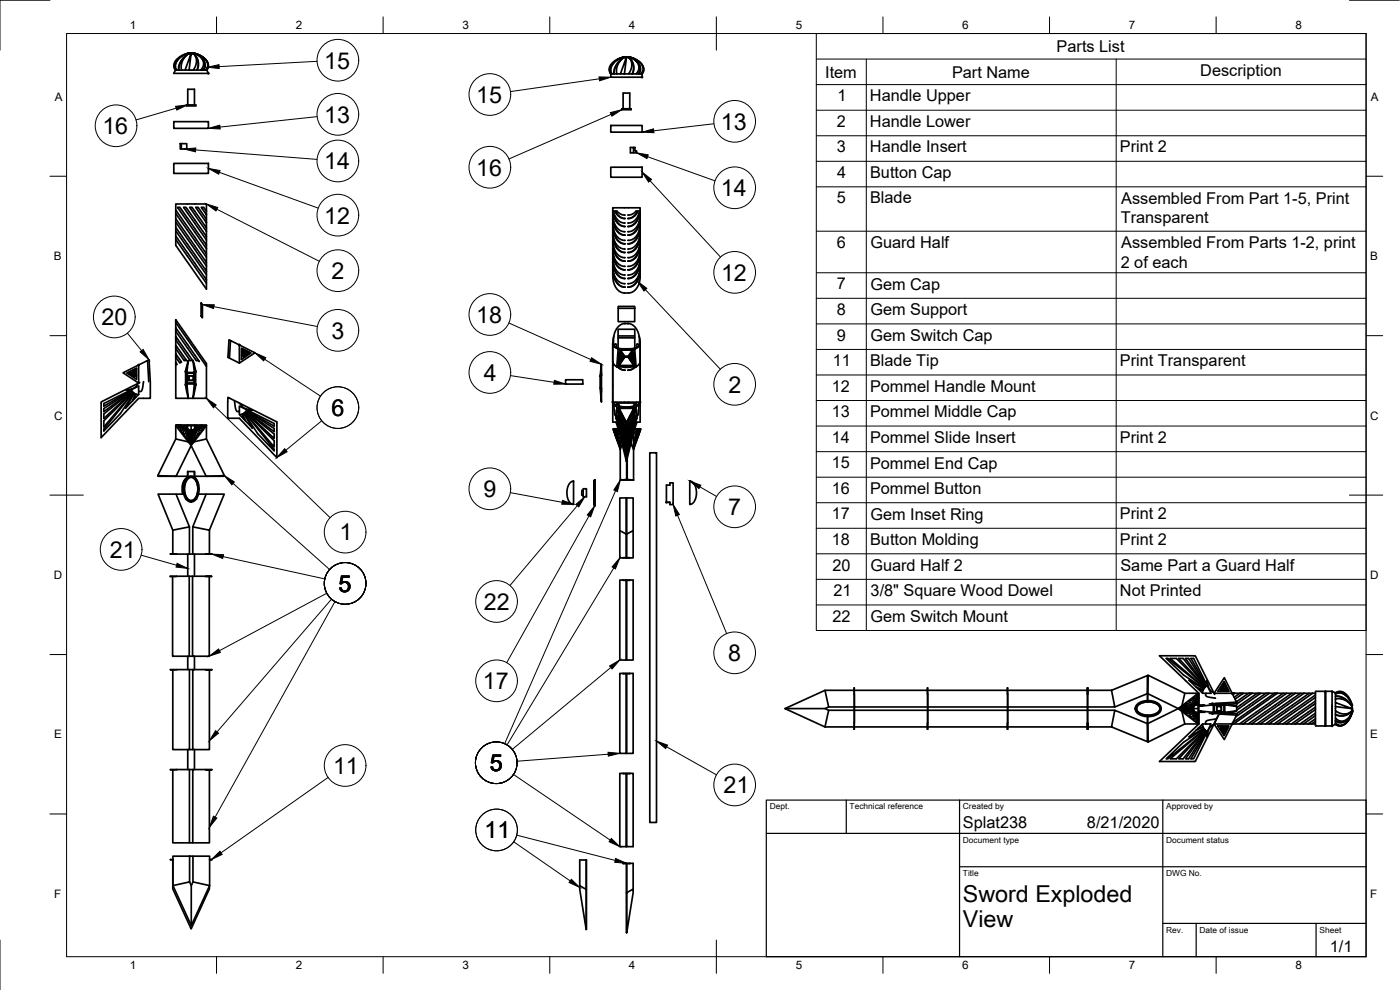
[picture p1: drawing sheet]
<svg xmlns="http://www.w3.org/2000/svg" width="420mm" height="297mm" viewBox="0 0 420 297" stroke-linecap="round" stroke-linejoin="round" font-family="sans-serif">
<!-- layer: Visible -->
<g fill="none" stroke="#000" stroke-width=".51">
<path d="M53.6 17.8l-1 1.6-.1 .7 .4 .9M56.1 16.5l-1.2 1.2-.8 1.2-.4 1.1v1M56.5 16l-1.8 .8-1.5 1.4-.5 1.3 .3 1.5M56.5 16l-2.2 1-1.5 1.4-.5 1.7 .4 .9h.3M56.5 16l-2 .7-1.8 1.6-.5 1.2 .1 .8 .4 .7M56.5 16h.3M56.5 16h.1M56.8 16l-1.1 .9-1 1.5-.3 1.5 .1 1.1M56.8 16l-1.6 1.2-1.2 1.8-.4 1v1h.9M56.8 16l2.3 .2 2.5 1.5 .7 1.1 .2 .7-.1 .8-.3 .7M56.8 16h.1M57.3 16.1l-.6 4.9h-1.2z"/>
<path d="M57.9 16l.9 .9 .6 1 .2 1.7-.4 1.4h-1.2l.7-1.3 .3-1.4-.3-1.3zM58.3 16l1.7 .9 1.3 1.4 .3 1.3-.5 1.4h-.9l.6-.8 .3-.9-.4-1.5-1-1.1zM58.4 16l1.9 .7 1.3 1 .7 1 .2 1a1.25 1.25 0 0 1-.8 1.3l.7-1.2-.4-1.5-1.3-1.3zM58.4 16.5l.6 .9 .4 1.2v1.4l-.3 1M60.3 17.3l.7 .9 .4 1v.9l-.5 .9M184.2 18.9l-.9 1.5-.1 .9 .3 .9M186.7 17.7l-1.8 2-.5 1.4v1.1M187.1 17.2l-1.9 .8-1.5 1.5-.4 1.3 .4 1.4M187.1 17.2h.4M187.1 17.2h.1M187.5 17.2l-1 .7-1.1 1.6-.4 1.5 .1 1.2M187.5 17.2l-1.9 1.4-1 1.5-.3 1.2v.9h.8"/>
<path d="M187.5 17.2h.5M187.5 17.2h.1M188 17.2h.1M188 17.2l-.6 5h-1.2zM188 17.2h1.1M188.5 17.2l.9 .7 .7 1.3 .1 1.5-.4 1.5h-1.2l.8-1.6 .2-1.4-.3-1.3zM188.9 17.2l1.6 .7 1.3 1.3 .4 .8 .1 1-.6 1.2h-.8l.8-1.3v-.9l-.2-.8-1-1.2zM189.1 17.6l.7 1.2 .3 .9v1.3l-.4 1.2M189.1 17.2l2.1 .8 1.5 1.4 .4 .8 .1 .9-.5 1.1M189.1 17.2l2 .8 1.5 1.4 .4 1-.1 .9-.6 .9h.4M189.1 17.2l1.9 .7 1.7 1.5 .5 1.2-.1 .9-.4 .7M191 18.4l.8 1.1 .3 1-.1 .8-.4 .9"/>
<path d="M52.2 36.5h10.3v2h-10.3zM52.7 21l-.5 1h10.3l-.4-1M52.7 21h.1M53 21h.6M54.5 21h1M55.9 31.5h2.9v.3h-2.9zM56.3 31.5v-4.7h2.1v4.7M56.7 21h1.3M59.2 21h1M61.1 21h.6M62 21h.1M62.3 20.2l-.5 .8"/>
<path d="M183.3 37.6h9.4v2.1h-9.4zM183.3 22.2v1h9.4v-1M183.3 22.2l-.5-1.2 .4-1.5 1.5-1.4 2.4-.9-2.2 1-1.4 1.3-.5 1.7 .3 .9 .4 .1M183.7 22.2h.6M185.1 22.2h1.1M186.6 32.6h2.8v.3h-2.8zM187 32.6v-4.7h2v4.7M187.4 22.2h1.2M189.8 22.2h1.1M191.7 22.2h.6M192.9 21.3l-.4 .9M52.2 49h10.3v3h-10.3z"/>
<path d="M54.1 43.1h.3v1.6h-.3zM54.4 43.1h1.6v1.6h-1.6M183.3 50.2h9.4v3h-9.4zM190.1 44.2h.5v1.1h.5v.6h-1.9v-1.7h.9v1.7M52.7 70.8v1.1l9.3 13.1v1.8l-9.3-13.2v-1.7M52.7 63v-1.8h9.3v2.2M52.7 68.2v1.1l9.2 13.1 .1 1.6-9.3-13.2M52.7 63l.1 1.1 9.1 13.1 .1 1.6-9.3-13.2M52.7 65.6v1.1l9.3 13.1M52.7 68.2l9.3 13.2v-1.6M52.7 63l9.3 13.2v-1.6M52.7 64.1v1.5"/>
<path d="M52.7 66.7v1.5M52.7 69.3v1.5M58.7 62.2h.8l1.9 2.7 .6 .9v1zM60.4 62.2a.82 .82 0 0 1 1.2 .6l.4 .6v1zM62 66.8v1.6l-4.4-6.2h-.7l5.1 7.2M62 69.4v1.6l-6.2-8.8h-.7l6.9 9.8v1.6l-8-11.4h-.7l8.7 12.4M62 64.4v1.4M62 68.4v1M62 71v1M62 73.6v1M62 76.2v1M62 78.8v1"/>
<path d="M183.9 64.5v18.4a4.6 4.6 0 0 0 3.5 5 4 4 0 0 0 4.7-4.1v-.9M183.9 64.5v-2.2h8.2v20.6M183.9 65.5a4.6 4.6 0 0 0 3.5 5.1h.2M183.9 67.1a4.6 4.6 0 0 0 3.5 5h.2M183.9 64.5a4.6 4.6 0 0 0 3.5 5h.2M183.9 78.5a4.6 4.6 0 0 0 3.5 5.1h.2M183.9 74.9a4.6 4.6 0 0 0 3.5 5h.2M183.9 73.4a4.6 4.6 0 0 0 3.5 5h.2M183.9 76a4.6 4.6 0 0 0 3.5 5h.2M183.9 77.5a4.6 4.6 0 0 0 3.5 5h.2M183.9 69.7a4.6 4.6 0 0 0 3.5 5h.2M183.9 68.2a4.6 4.6 0 0 0 3.5 5h.2"/>
<path d="M183.9 70.8a4.6 4.6 0 0 0 3.5 5h.2M183.9 72.3a4.6 4.6 0 0 0 3.5 5h.2M184.2 71.5a4.2 4.2 0 0 0 3.4 4.3M184.2 76.8a4.2 4.2 0 0 0 3.4 4.2M184.2 66.3a4.2 4.2 0 0 0 3.4 4.3M184.2 74.1a4.2 4.2 0 0 0 3.4 4.3M184.2 63.7a4.2 4.2 0 0 0 3.4 4.3M184.2 79.3a4.2 4.2 0 0 0 3.4 4.3M184.2 68.9a4.2 4.2 0 0 0 3.4 4.3M184.7 63.3l1 1.5 .9 .6 1 .2M187.6 66.9a3.8 3.8 0 0 1-3.6-3.6h-.1a4.3 4.3 0 0 0 3.7 4.7M187.6 64.5l-1.2-.2-1.3-1h-.6a3.4 3.4 0 0 0 3.1 2.3"/>
<path d="M191.3 63.3l-.6 1.1-.9 .7-1.4 .5a3.3 3.3 0 0 0 3.1-2.3h-.6l-1.3 1-1.2 .2M192.1 63.3a4.1 4.1 0 0 1-3.7 3.6M192.1 63.3a4.3 4.3 0 0 1-3.7 4.7 4.2 4.2 0 0 0 3.5-4.3M192.1 70.8a4.6 4.6 0 0 1-3.5 5h-.2a4.2 4.2 0 0 0 3.5-4.3M192.1 76a4.6 4.6 0 0 1-3.5 5h-.2a4.2 4.2 0 0 0 3.5-4.2M192.1 65.5a4.6 4.6 0 0 1-3.5 5.1h-.2a4.2 4.2 0 0 0 3.5-4.3M192.1 73.4a4.6 4.6 0 0 1-3.5 5h-.2a4.2 4.2 0 0 0 3.5-4.3M192.1 78.5a4.6 4.6 0 0 1-3.5 5.1h-.2a4.2 4.2 0 0 0 3.5-4.3M192.1 68.2a4.6 4.6 0 0 1-3.5 5h-.2a4.2 4.2 0 0 0 3.5-4.3M192.1 67.1a4.6 4.6 0 0 1-3.5 5h-.2M192.1 77.5a4.6 4.6 0 0 1-3.5 5h-.2M192.1 72.3a4.6 4.6 0 0 1-3.5 5h-.2"/>
<path d="M192.1 64.5a4.6 4.6 0 0 1-3.5 5h-.2M192.1 74.9a4.6 4.6 0 0 1-3.5 5h-.2M192.1 69.7a4.6 4.6 0 0 1-3.5 5h-.2M52.7 95.9l9.3 13.2v10.4h-9.3zM52.7 98.3l7.1 10.1-.3-.1a.96 .96 0 0 1-1.1-.8l-5.7-8.1zM52.7 95.9l.1 .9 9.2 13.1M60.3 90.8l.4 .6v4l-.4-.6zM62 81.4v1M62 84v1M183.9 80.1a4.6 4.6 0 0 0 3.5 5h.2M183.9 81.1a4.6 4.6 0 0 0 3.5 5.1h.2M184.2 81.9a4.2 4.2 0 0 0 3.4 4.3"/>
<path d="M185.5 92.5h5v4h-5zM185.5 92.5v-.6h5v.6M187.6 97.1a4.1 4.1 0 0 0-3.4 4.1l-.1 2.4M188.4 97.1h.2M188.4 97.1h-1M188.4 97.1a4.1 4.1 0 0 1 3.5 4.1v2.4M192.1 81.1a4.6 4.6 0 0 1-3.5 5.1h-.2a4.2 4.2 0 0 0 3.5-4.3M192.1 80.1a4.6 4.6 0 0 1-3.5 5h-.2M36.9 111.9l4.7-2.4v5.4zM38.1 111.9l2.9-1.4v3.3zM38.3 111.9l1.9 1.2-.1 .1M38.6 111.7l1.7 1.3"/>
<path d="M38.8 111.6l1.5 1.4M39.1 111.4l1.4 1.5M39.3 117l.1 .1-8.2 4.8v-.8l10.4-5.3v2.5l-3.9 4.2 2.6-4.5 .3 .2M39.3 111.3l1.2 1.6M39.8 117.7l-8.6 8.6v1.8l8.7-10.3M39.8 117.6l.4 .4-4.1 6.1-4.9 5.2v-.5l8.8-11M40 111l.6 1.8-.8-1.7M40.5 110.8l.2 2-.4-1.9M40.6 118.2l-.9 2.1M40.8 110.6v2.1h.2M41.6 118.4l-.8-.1-.5 1.4M41.6 109.5l2.7-1.3 .3 6.3"/>
<path d="M42 114.8l-.6 .2-.4 .8-.8 .6-2.4 .6 1.7-.1M43.1 114.5l-.6 2.7-.3 .3-.6-.2M44.3 108.2l.4-.2 .4 6.5v5h-1.9a2.62 2.62 0 0 0-3 1.5l-9.8 10.3v-10.7l11-5.6M52.7 103.6l3.3 4.6h-.7l-1.7-2.4a2.23 2.23 0 0 1-.9-2.2zM52.7 106.2l1.8 2.4-.5 .3-.3-.4a2.29 2.29 0 0 1-1-2.3zM52.7 108.8l.4 .5-.4 .2zM55.7 111.4l.4 .1v.3h-.4v3.3h.4v.3M55.7 115.5l.4-.1 .4 4.1zM55.7 111.4l.8-3.2-.4 3.3M55.7 111.4v.4M55.7 115.1v.4M56.1 111.8h2.2l-2.2 .1v3.1z"/>
<path d="M56.1 115l2.2 .1zM56.2 112h2M56.2 114.9h2M56.5 108.2h1.4M56.6 112.7h1.5v1.5h-1.5zM56.7 112.8h1.3v1.3h-1.3zM57.1 108.2l-3.8-5.4a1.81 1.81 0 0 1-.6-1.8l5.1 7.2M58.2 112l.1 3zM58.3 111.5v.3h.4v3.3h-.4M58.3 115.1v.3l.4 .1M58.3 115.4l-.4 4.1 .8-4M58.7 111.4l-.8-3.2 .4 3.3"/>
<path d="M58.7 111.4v.4M58.7 115.1v.4M58.7 111.4l-.4 .1M69.2 102.2l-.5-.3-.3 5.3 3.4 1.7M71.8 103.5l-2.6-1.3-.3 5.2M71.8 103.5l4.7 2.4-4.7 3M71.8 103.5v5.4M72.5 104.5l2.8 1.4-2.8 1.9zM72.7 104.6l-.1 2.1h-.1M73 104.7l-.2 2.1 .4-2M73.3 107.1l.1 .1M73.4 105l-.6 1.8"/>
<path d="M73.7 105.1l-.8 1.7M74.1 105.3l-1.1 1.6M74.4 105.4l-1.4 1.5M74.6 105.6l-1.4 1.4M74.8 105.7l-1.6 1.3M75.2 105.8l-1.9 1.3M169.7 113.9h5.2v1.3h-5.2zM180.1 112.9h.3v3.3l-.3 .1zM180.1 116.3v.3h.3M180.1 116.6l.4 4.1-.1-4.1M180.1 112.6v.3M180.4 116.2v.4"/>
<path d="M180.4 116.6l.1 1M180.4 112.6l.1-3.3-.4 3.3M180.4 112.6v.3M180.4 112.6h-.3M180.4 112.6h.1M180.5 111.8v4.8M183.9 109.1v17.5h.9l.4 1 2.8 10.9 2.1-8.4 1.1-3.5h.9v-6.1M184.1 109.1l.1 .5-.2-.3M184.1 109.3h-.2v-.6v11.7M184.2 100.9l-.3 2.2v5.5l.4 .8 .8 .7h5.8l.8-.6 .4-.8v-5.6M184.4 103.9l.2-.7a.47 .47 0 0 1 .4 .4 .47 .47 0 0 1-.3 .5M185.3 110.1l.8 .6 1.3 .4"/>
<path d="M185.5 104.4v-5.6h5v5.6M185.5 101.4h5M185.5 100.8h5M185.5 110.1l.8 .6 1.3 .4M185.5 104.7l-1.1-.6-.5-.8v5.3M185.5 104.7l1.7 2.3h1.6M185.5 104.7l-.4 5.4 2.1-3.1M185.5 109.9h5M185.6 107.9h.2M185.6 107.9l-.1 .9M185.6 107.9h.1M185.7 105.6l1 1.5-1.3 1.9z"/>
<path d="M185.7 107.9h.1M185.9 105.9l-.2 2M185.9 108.2h.1M185.9 104.8h4.2l-.3 .2h-3.6zM185.9 104.8l1.5 2.1h1.2l1.5-2.1M186 106l-.3 1.9M186 106.1l-.2 1.8M186.1 106.2l-.3 1.7M186.1 106.7l.1-.4-.4 1.7M186.2 105l1.3 1.9M186.4 106.6l-.5 1.4M186.4 106.6l-.2 .7"/>
<path d="M186.4 106.7l-.5 1.3M186.5 106.8l-.6 1.4 .7-1.3M186.6 106.9l-.4 .7M186.7 107.1l-.8 1.1M186.8 110.1l.8 .1M187.4 111.1h.2M187.5 107.2l-1.7 2.5M188.4 111.1h.2M188.6 107.2l1.9 2.7-1.9-2.7h-1.2l-1.9 2.7 .3-.2h4.4M189.2 110.1l-1.6 .1M189.3 107.1l.8 1.1M189.4 106.9l.8 1.2"/>
<path d="M189.4 106.9l.4 .7M189.5 106.8l.6 1.3M189.6 106.7l.6 1.3M189.6 106.6l.2 .7M189.7 106.6l.4 1.4M189.8 105l-1.2 1.9M189.9 106.2l.3 1.8M189.9 106.7l-.1-.4 .4 1.7M190 106.1l.2 1.9M190 106l.3 1.9M190.1 108.2h.1M190.1 105.9l.2 2"/>
<path d="M190.3 105.6l.3 3.4-1.3-1.9zM190.3 107.9h.1M190.4 107.9l.1 .9M190.4 107.9h-.1M190.5 110.1l-.8 .6-1.3 .4M190.7 110.1l-.8 .6-1.3 .4M191.6 103.9l-.2-.7a.47 .47 0 0 0-.4 .4 .47 .47 0 0 0 .3 .5M191.8 100.9l.3 2M192 109.1l-.1 .5 .1-.3M192.1 108.6l-.1 12.1h-8M192.1 109.1v6.6M192.1 103.1v5.5"/>
<path d="M192.1 103.1l-.2 .6-.7 .5-2.2 .5-3.4-.2-1.2-.6-.5-.8v.2M192.1 103.3l-.5 .8-1.1 .6 .4 5.4-2.1-3.1 1.7-2.3M192.1 102.9v.2M192.1 108.7v.6h-.2M31.2 122.6l8.3-5.4 .1 .1-8.4 6.2zM31.2 124.2l8.4-6.8 .1 .2-8.5 7.9zM52.7 131.7l.1-4 3.7 4.9-3.8-.9-5.4 11 5.5 .2 4.6-9.2M53.4 128l2.6 .1-2.4 .3zM53.9 128.8l2.2-.5-1 .7a.64 .64 0 0 1-.7 .2 .64 .64 0 0 1-.5-.4zM54.8 129.7l1.4-1.2 .1 .1-1 1.9zM56.3 127.5h2.2M56.3 129.2l-.1 2.5-.5-.6z"/>
<path d="M57 129.1h.3l-.2 3.7-.4-.4zM57.4 127.7v6a3.8 3.8 0 0 1-.9-3.6l.2-1.1-.2-.2-.2 .4M57.4 133.7l4.5 9.2 5.5-.2M57.4 129.1h.3l.3 3.3-.4 .4zM58 129l.3-.2 .7 2.3-.5 .6zM58.5 128.5l1.5 1.3-.6 .7-1-1.9zM58.6 128.3l2 .4a.55 .55 0 0 1-.4 .5 .55 .55 0 0 1-.6-.2zM58.7 128h2.6l-.2 .4zM61.9 127.7l-4.5 6M62 127.7h-9.3v-.2h3.6v1.7M62 127.7v-.2h-3.5l-.3 5.1 3.8-.9M62 127.7v4l5.4 11"/>
<path d="M70.4 120.5l.5 2.7 .4 .3 .5-.2v1.1l4 4.1-2.6-4.5-.4 .2M71.9 124.4l.8-.1 .5 1.4M72 121l-3.6-1.8-.1 6.3h2a2.62 2.62 0 0 1 3 1.5l9.8 10.3v-10.7l-11.1-5.6 .6 .9 .6 .5 2.4 .6-1.6-.1 8.3 4.2v.8l-8.2-4.8v-.1M72.8 124.2l.9 2.1M73.3 124l.2-.2 8.8 11v.5l-5-5.2-4-6.1M73.5 123.8l.2-.2 8.6 8.7v1.8zM73.9 123.4l8.4 6.8v1.4l-8.6-8zM74 122.9l-2.2-1.1v1.5M74 123.2l8.3 5.4v.9l-8.4-6.1zM184.2 129.3l1 .2-.1-.3h-.9l1 .3M184.2 121.7l.3 2.6 .1 .3 .2-.2v1.1l1.3 4.1-.6-4.4-.1 .1M184.3 129.5l-.3-.8h1l.9 1.1"/>
<path d="M184.3 129.5l.4 .8M184.3 129.5l.5 .6 .8 .4a.51 .51 0 0 0-.5-.7l-.7-.3M184.4 129.2v.1M184.4 129.8l1.4 1.9a1.63 1.63 0 0 0-1-1.5l-.4-.6 .1 .2M184.5 129.9l1.3 2.3 .1 .7zM184.6 130.2l1.3 3.8zM184.6 129.7l1 .7M184.8 120.7l.4 1M184.8 125.5h.3M185 130.5l.8 .9M185 128.7h.5M185.1 123.1v2.4"/>
<path d="M185.1 125.5l.2 .1M185.3 125.5h.1M185.3 131.9l.8 1.8M185.5 125.4l.1 2.1-.3-2.1-.2 .1M185.5 125.1l1 6.2M185.5 125.1h.1M185.5 131.7v.1M185.5 125l2.3 11.4-1.3-5.1M185.5 131.9l.4 .6M185.5 124.9h.1M185.5 125v.1M185.6 124.8l2.2 8.6v1.8l-2.3-10.3"/>
<path d="M185.6 124.8l-.1 .1M185.6 120.9l.3 1M185.6 128.9h-1.6l2.1 5.9M185.6 127.5h.2M185.6 124.7h.1M185.6 122.3l2.4 4.6M185.6 124.6l2.2 6.8v1.3l-2.2-8M185.6 124.1l-.6-1.1-.2 1.4M185.6 124.5h.1M185.6 124.6v.1M185.7 124.4l2.1 5.3v1l-2.2-6.2M185.7 124.4v.1"/>
<path d="M185.7 124.3l2.1 4.7v-.8l-2.2-4.1 .5 .1-.7-.7-.3-1.3 2.9 5.5M185.7 124.3h.1M185.7 121.9l-.3-1h5.2l-.3 1M185.7 124.2v.1M185.8 122.5h4.4l-2.2 4.3zM186.1 130.9v3.9M186.1 134.8v9.2l2-.1v.1h-2M186.2 128.4l1.2 5.6M186.4 128.1l1.4 6.2M186.5 131.3h.2M186.5 127.5l1.3 4.5M186.6 125.9l1.2 2.7"/>
<path d="M186.7 127l1.1 3.1M186.8 133.3l-.7 1.5M186.8 133.6l-.2 .1M188 127.7v.4zM188 128.1v10.4M188.1 138.2v5.7l.1 .1h1.9M188.2 137.5v6.4l1.9 .1M189.2 133.5l.5 .2M189.3 131.3h.2M189.3 127l-1.1 3.1M189.4 132.8l.7 2v9.2M189.4 125.9l-1.2 2.7"/>
<path d="M189.5 127.5l-1.3 4.5M189.6 128.1l-1.4 6.2M189.8 128.4l-1.2 5.6M190.2 122.5l.2-.2-2.4 4.5M190.2 127.5h.2M190.3 124.3h.1M190.3 124.5h.1M190.3 124.2l.1 .1M190.4 124.3l-2.2 4.7v-.8l2.2-4.1-.5 .1 .6-.6 .4-1.4-2.9 5.5M190.4 124.7h.1M190.4 124.6l-2.2 6.8v1.3l2.2-8M190.4 124.1l.6-1.1 .2 1.4"/>
<path d="M190.4 124.5l-2.2 5.2v1l2.2-6.2M190.4 124.6v.1M190.4 120.9l-.3 1M190.4 128.9h1.8l-2.1 5.9v-1.1l1.6-3.6M190.4 122.3h-4.8l.2 .2M190.4 124.9h.1M190.5 124.8l-2.3 8.6v1.8l2.3-10.3M190.5 124.8v.1M190.5 128.7h.8v.2M190.5 125.1h.1M190.5 125.1l-1 6.2M190.6 125.4h.1"/>
<path d="M190.6 125.1l-.1-.1-2.3 11.4 1.3-5.1M190.7 125.4l-.3 2.1 .3-2.1 .2 .1M190.7 125.3l-.1-.1-.7 4.4 1.3-4.1M190.7 125.5h.1M190.7 125.5v.1M190.8 131.9l-.4 .6M190.8 131.7v.1M190.9 121.7l1-.7 .2-.6-.2 .8-1 1M190.9 123.1v2.4M190.9 121.6a9.6 9.6 0 0 1-5.9 0l-.8-.6-.3-.6 .3 .9 .9 .9M191.2 120.7l-.4 1M191.2 125.5h-.5"/>
<path d="M191.3 130.5l-.8 .9M191.3 128.9l-1.2 1.2v3.6M191.3 128.7h1l-.3 .8M191.6 130.3l-1.1 1.9-.1 .7 .6-1M191.7 129.7l-1 .7M191.7 130.1l.1-.2-.2 .4M191.7 130.2l-1.4 3.8 1.4-3.8M191.8 121.7l-.2 2.3-.2 .6-.2-.2v1.1M191.9 129.3l-.8 .2M191.9 129.5l-1 .4-.2 .6 1.3-1M191.9 129.2l.2 .1-1 .2M191.9 129.6l-1.4 2.1 .1-.7z"/>
<path d="M192 129.5l-.4 .8M192.1 129.3l-.9-.1-.1 .3M195 135.9h2v110.9h-2zM51.9 159.1l5-1v8.2M51.9 159.1v7.1M52.8 148.3h2.3M55.5 148.3h.1M55.7 149.6l.2 .2M56.1 143.4l1-.6 1.1 .3 1 1 .4 1.3 .2 1.5-.4 1.9-.7 1.2-1 .6-1-.1-.7-.5-.9-2v-2.8zM56.2 143.3a4.4 4.4 0 0 0-1.4 5M56.3 143.7l.8-.5 1 .2 .7 .9 .5 1.4 .1 1.5-.4 1.6-.6 .9-.8 .5h-.7l-.6-.5-.8-1.6-.1-2.6zM56.3 141.5h2.1v1.4h8.9l.1-.2"/>
<path d="M56.3 141.5v1.4h-8.9l-.1-.2M56.3 141.5v1.7M56.3 143.6v.1M56.5 143.6a1.53 1.53 0 0 1 2.4 .9 4.7 4.7 0 0 1-1.1 5.6 1.94 1.94 0 0 1-2.2-1.9l-.2-2.3a3.8 3.8 0 0 1 1.1-2.3zM56.9 158.1l-4.1-9.8h-5.4l4.5 10.8M57.2 150.2h.1M57.5 150.2h.1M57.8 158.1v8.2M58.4 141.5v1.7M58.4 143.6v.1M59 149.6l-.2 .2M59.1 148.3h.1"/>
<path d="M59.6 148.3h2.3M61.9 148.3h5.4l-4.5 10.8-5-1zM62.8 159.1v7.1M171 144.9l1.1-.6v7l-.7-.1-.5-.5-.7-1.7v-2.3zM175 147.2h-.4v1.4h.4M175 146.6h1v2.5h-1zM178.2 149.9v1.5M178.2 146.1v1.8M178.2 144.4v7M178.2 151.4l.3 .4M178.5 144v7.8M178.5 144l-.3 .3"/>
<path d="M186 159.2v8.2h4v-8.2l-1.9 1v7.1M187.9 149.4h-1.9v9.8l1.9 1v7.1M188.1 144h.1M188.1 149.4h-.2v10.8h.2v-10.8h1.9v9.8M200 145.5h1.1v-.6h.9v6.5h-.9v-.7h-1.1zM207 144.3l.8 .3 .6 .7 .4 1.1 .2 1.3-.1 1.5-.5 1.1-.6 .8-.6 .2zM51.8 173v23.9h5M53 172.9l-1.9 .1 6.7-.1M53 166.3l-1.8-.1 10.5 .1M56.3 166.3v6.6M56.8 172.9v24h1M58.4 166.3v6.6"/>
<path d="M61.6 172.9l1.9 .1zM61.6 172.9h-3.8v24h5v-23.9M61.7 166.2l1.8 .1zM187 167.4h2M187 174h2M187.9 174.1v23.9h-1.9v-24h4v24h-1.9M188.1 174.1v23.9h-.2M56.3 196.9v4M58.4 196.9v4M351.2 197.6h1.8l8.6 8.6-.1 .1zM353.7 197.6h1.4l6.8 8.4-.2 .1zM53 200.9l-1.8 .1 6.6-.1"/>
<path d="M56.9 200.9v24h-5v-23.9M61.7 200.9l1.8 .1zM61.7 200.9h-3.9v24h5v-23.9M187 202h2M187.9 202.1v23.9h-1.9v-24h4v24h-1.9M188.1 202.1v23.9h-.2M247.6 207.1l-12 5.5 12 5.5M247.6 218.1h30.7M247.6 212.6l1.1 .5M248.7 212.1l-1.1 .5h-12M256.3 216.9v1.9l.1-1.9M256.3 208.3v-1.9l.1 1.9"/>
<path d="M256.3 207.1h-8.7l1.1 5h7.7v1h-7.7l-1.1 5M256.4 208.3v8.6M256.4 207.1h21.9M278.3 216.9l.1 1.9zM278.4 207.1h23.9M278.4 218.1h23.9M302.3 216.9l.1 1.9zM302.4 207.1h23.9M302.4 218.1h23.9M326.3 216.9l.2 1.9zM326.3 206.4l.2 1.9zM326.5 207.1h7.1"/>
<path d="M326.5 218.1h7.1M333.6 207.1l1 5h-32.2v1v-6.7v5.7h-24l-.1-5.7 .1 6.7v-1h-22v-3.8M333.6 207.1l10.8-4.4v5.4l-9.8 4M334.6 213.1h-8.2v-6.7v10.5v-3.8h-24v3.8v-3.8h-24v3.8v-3.8h-22v3.8M334.6 213.1l9.8 4v5.5l-10.8-4.5zM341.2 211.4l1-.7 1-.3 1.7-.2 1.2 .2 1.8 .9 .5 .7v1l-.7 1.1-1.4 .7-1.5 .2-1.9-.2-1.1-.5-.9-.9-.2-1zM341.4 211.7l.6-.5 1.2-.5 2.3-.1 1.9 .8 .6 .6 .1 .9-.6 .9-1 .5-1.3 .3h-1.8l-1.3-.5-.8-.7-.3-.9zM341.5 211.7a4.7 4.7 0 0 1 6.5 .4 1.94 1.94 0 0 1-1.9 2.3 4.4 4.4 0 0 1-4.9-1.3l-.1-.5zM344.4 215v7.6h.2M344.4 210.6h.1M344.4 214.6v.1M344.6 202.6l-.2 .1v7.5"/>
<path d="M353.6 212.6l6 4.6M353.6 212.6l-9.2 4.5 .2 5.5M354.5 212.9l3.7-.2v.3l-3.3 .2zM354.5 212.3l.4-.3 3.3 .2v.3zM354.7 213.5l5.1 .2v3.5h-.2M354.7 211.8l.9-3.8-11-5.4-.2 5.5 9.2 4.5M354.7 213.5l.9 3.7M355.6 213.7l2.7-.5 .2 .3-2.3 .7zM355.6 211.5l.6-.5 1.9 .6zM355.6 208h4M356.8 214.7l1.1-.6a.47 .47 0 0 1 .8-.2l-.6 .7a.64 .64 0 0 1-.6 .5 .64 .64 0 0 1-.7-.4zM356.8 210.6l.7-.6 1.3 1.5z"/>
<path d="M357.9 209.7l.6-.5 .5 2.1zM358.1 211.6l.4 .1-.2 .3-1.3-.2a3.6 3.6 0 0 0-3.4 .8h6M358.9 213.9l-.4 2.1-.6-.4zM358.9 208.9l.4-.3-.1 2.7zM359.2 213.9l.1 2.7-.4-.2zM359.6 206.7l1.4 .5-.1 .8M359.6 208l-4.9 3.8M359.6 217.2h-4l-11 5.4M359.8 209.5v2h1.7l-1.7 .4 4.1-.4M359.8 209.5v-1.5h-.2v9.2M359.8 209.5v2l-1.7 .1M359.8 211.5v2.2"/>
<path d="M360.9 217.3l.1 .7-1.4 .6M361.3 218.5l-.2-.3-2.1 .9M361.3 206.6l.2-.2-11-8.8h-.5l5.2 4.9 6.1 4.1M361.7 219.1l.2 .1-6.8 8.5h-1.4zM361.9 219.3l.2 .1-5.4 8.3h-.9zM362 208l-.2 .5 .4 .5 2.6 .5M362 217.2h1.5l-1.1 2.2M362.1 205.8l-.2 .1-6.1-8.3h.9l5.4 8.3M362.3 205.7l-.1 .1-4.8-8.2h.8l5.3 10.4h-2.6l-4.1-3.9 4.5 2.6-.2 .3-2.1-.9M362.4 205.9l-.2-1.7 .6 2.3 .6 .8 .9 .5 .2 .6M362.9 211.2l1-.1v.4M362.9 214l1 .1"/>
<path d="M363.9 211.5h.3v-.4h3.3v.4M363.9 213.7l-4.1-.4 1.7 .4h-1.7v1.9a2.64 2.64 0 0 1-1.5 3l-10.3 9.9 10.7-.1 5.6-11-.9 .5-.6 .8-.6 2.3 .2-1.6-4.2 8.3h-.8l4.9-8.2M363.9 211.1h.3M363.9 214.1h.3M364.2 211.5v2.2zM364.2 213.7v.4h3.3v-.4M364.2 213.7h-.3v.4M364.2 213.7h3.3zM364.3 207.8l-5.6-11h-10.7l11.3 10.7a1.98 1.98 0 0 1 .5 2M364.3 211.6v2M364.5 216.9l-.2 .5M364.8 215.7l-2.7 .6-.3 .4 .2 .5h-1.1l-4.1 3.9 4.5-2.6"/>
<path d="M365.1 211.9h1.5v1.4h-1.5zM365.2 212h1.3v1.3h-1.3zM365.5 217.8h3.3l-1.4 2.9zM365.8 214.2l-1.3 2.7M365.8 214.2l5.3 .4-3.7 7.3-3-4.7h5.8M366.1 206.5l.1 .1M366.1 218.7l.1-.1 1.3 1.9M366.2 218.6l1.4 1.6M366.3 218.6l1.4 1.4M366.4 218.4l1.5 1.3M366.4 218.4h.1M366.4 218.4l1.6 1.1"/>
<path d="M366.4 218.3l1.8 .7M366.5 218.2l1.8 .6M366.5 218.2v.1M366.5 218.2l1.9 .4M366.5 218.1l2.1 .2M366.5 218h2.2M366.6 207.2v.2M366.6 217.8v.2M367.3 211.6l.2 2.1M367.3 211.6v2M367.4 204.5l1.4 2.9h-3.3zM367.4 203.3l2.4 4.7h-5.4z"/>
<path d="M367.5 211.5h-3.3l3.1 .1M367.5 211.5v2.2M367.5 204.7l-1.3 1.9M367.5 211.1h.4M367.5 214.1h.4M367.5 213.7h.3M367.6 205l-1.4 1.7M367.7 205.2l-1.4 1.5M367.8 213.7l3.3-.4-2.2 .7 2.4 .1-.2 .5M367.8 213.7l.1 .4M367.9 211.1l-.1 .4h-.3M367.9 205.5l-1.5 1.4 1.6-1.2"/>
<path d="M367.9 211.1l.7 .1M368.2 206.2l-1.7 .8 1.8-.6M368.4 206.7l-1.9 .4 2.1-.2M368.6 214l-.7 .1M368.7 207.2h-2.2M369.8 208l1.3 2.7-6.3 .4M370.4 209.2l.8-.5a1.92 1.92 0 0 1 1.9-.7l-2.5 1.7M371.1 210.6l2.7-2a1.89 1.89 0 0 1 2-.6l-4.6 3.1M371.1 212.3l5.4-3.7a1.85 1.85 0 0 1 1.8-.6l-7.2 5.1M371.1 210.7l.2 .4-2.4 .2 2.2 .6-3.3-.4M371.1 211.9v1.4M371.2 214.1l8.7-6.1h1l-10 7.1"/>
<path d="M372 217.2h1M374.6 217.2h1M377.2 217.2h1M379.8 217.2h1M382.4 217.2h1M383.3 208h-.8l-12.5 8.8M383.3 208h-13.5h.7l-.5 .4M383.3 208l-13.1 9.2M383.3 208h1.8M385 217.2h1M386.1 208l-13.1 9.2h1.6l13.1-9.2h1M386.1 208h-1l-13.1 9.2h-1.8"/>
<path d="M386.1 208h1.6M387.6 217.2h1M388.7 208l-13.1 9.2h1.6M388.7 208h1.6M391.2 217.2h1.4M391.4 208l-13.2 9.2h1.6l13.1-9.2h1.1M391.4 208h-1.1l-13.1 9.2M391.4 208h1.5M393.6 217.2h1.2M394 208l-13.2 9.2h1.6M394 208h.8M394.8 214l-4.6 3.2"/>
<path d="M394.8 214.7l-3.6 2.5h-1M394.8 215.7l-2.2 1.5M394.8 216.4l-1.2 .8h-1M394.8 212.2l-7.2 5M394.8 211.1l-8.8 6.1h1.6M394.8 212.9l-6.2 4.3h1.6M394.8 209.2l-11.4 8h1.6l9.8-6.9M394.8 208.5l-12.4 8.7M394.8 207.4h3v10.4v-10.4h2v10.4h-5zM399.8 211.5v6.3l1-.5M399.8 207.4l1 .5M400.8 217.1l.8 .4"/>
<path d="M400.8 217l.7 .5 .7 .1 1.5-.4 1.2-1.3 .9-2.2-.5 1.3-1.1 1.7-1 .8-1.1 .3a1.25 1.25 0 0 1-1.3-.8zM400.8 215.5l1.2 .8 1.5-.1 1.4-1 .9-1.7-1 2-1.5 1.1-.9 .3-1.1-.2-.5-.3zM400.8 213.2l1.3 .8 1.5 .2 1.3-.3 .9-.8-1 1.1-1.9 .6h-.9l-1.2-.4zM400.8 210.8l5 1.8-5-.6zM400.8 209h1.2l1.2 .5 1.2 .8 .9 1M400.8 209.7l1.4-.1 1.7 .6 .9 .6 1 1.3M400.8 209.7l.1-.8h1.1l1.2 .5 1.7 1.4 .9 1.3M400.8 208.1l.7-.3h1l1.5 1M400.8 208.3l1.3-.4 1.5 .6 1.2 1.1 1 2.1M400.8 208.3l.1-.5 1-.2 1.5 .5 1.5 1.5 .9 2.1M400.8 214.4v1.1M400.8 216.4v.6"/>
<path d="M400.8 208.3v.6M400.8 209.7v1.1M400.8 207.9l1.3-.5 1.5 .6 1.3 1.5 .9 2.1M400.8 207.9h.1M400.8 212v1.2M400.8 217.3h.1M404.5 215.6l-.7 .6-1.2 .5-.9-.1-.9-.4M405.3 213.7l-1 .7-1.1 .3h-1.4l-1-.4M405.8 212.1v1.6l-.2 .8-1.4 2.2-1 .8-.9 .3-.8-.1-.7-.4M405.8 211.6v.1M405.8 211.7v.4M405.8 211.6v2"/>
<path d="M405.8 212.1h.1M405.8 211.7h.1M53 230.9l-1.8 .1 6.6-.1M56.3 224.9v6M56.9 230.9v22h-5v-21.9M56.9 224.9h.9M58.4 224.9v6M61.7 230.9l1.8 .1zM61.7 230.9h-3.9v22h5v-21.9M187 232h2M187.9 232.1v21.9h-1.9v-22h4v22h-1.9v-21.9M350 227.7l5.2-5 6.1-4.1 .2 .2-11 8.9z"/>
<path d="M351.2 227.7l10.3-8.8 .2 .1-8.7 8.7zM51.9 258v8.7l5.5 12 5.4-12v-.9M51.9 257.9h-.7l.7 .1M56.9 252.9h.9M56.9 256.9v7.7l-5 1.1v-8.8h11v8.8M57.9 256.9v7.7l5 1.1M62.9 257.9h.6l-.6 .1M174 258h2v20.9l-.1-12-1.9-1.1zM175.9 258l.1 8.9M187 259h2M187 259v.1M187.9 254h.2"/>
<path d="M188 259.1l.1 20.8M188.1 259.1v8.8M189 259v.1M189 259h1v7.7M51.9 265.7l5.5 12 5.5-12M56.9 264.6l.5 1.1v12M57.9 264.6l-.5 1.1M174 265.8v1.1l1.9 12M188 267.9h.1M188.1 267.9l1.9-1.2v1.2l-1.9 12z"/>
</g>
<g fill="#000">
<circle cx="57.9" cy="16" r=".25"/>
<circle cx="58.3" cy="16" r=".25"/>
<circle cx="188.5" cy="17.2" r=".25"/>
<circle cx="188.9" cy="17.2" r=".25"/>
<circle cx="405.8" cy="213.1" r=".25"/>
<circle cx="405.8" cy="213.5" r=".25"/>
</g>
<g fill="#000" stroke="#000" stroke-width=".3">
<circle cx="56.4" cy="16" r=".24"/>
<circle cx="56.8" cy="16" r=".24"/>
<circle cx="57.3" cy="16.1" r=".24"/>
<circle cx="57.4" cy="16" r=".24"/>
<circle cx="57.9" cy="16" r=".24"/>
<circle cx="58.3" cy="16" r=".24"/>
<circle cx="187.1" cy="17.2" r=".24"/>
<circle cx="187.5" cy="17.2" r=".24"/>
<circle cx="188" cy="17.2" r=".24"/>
<circle cx="188.5" cy="17.2" r=".24"/>
<circle cx="188.9" cy="17.2" r=".24"/>
<circle cx="62.5" cy="22" r=".24"/>
<circle cx="192.7" cy="23.2" r=".24"/>
<circle cx="41.6" cy="109.5" r=".24"/>
<circle cx="55.7" cy="111.5" r=".24"/>
<circle cx="55.7" cy="115.5" r=".24"/>
<circle cx="58.7" cy="111.5" r=".24"/>
<circle cx="58.7" cy="115.5" r=".24"/>
<circle cx="71.8" cy="103.5" r=".24"/>
<circle cx="180.4" cy="116.6" r=".24"/>
<circle cx="180.4" cy="112.6" r=".24"/>
<circle cx="185.5" cy="104.7" r=".24"/>
<circle cx="190.5" cy="104.7" r=".24"/>
<circle cx="183.9" cy="120.7" r=".24"/>
<circle cx="192.1" cy="120.7" r=".24"/>
<circle cx="200" cy="150.7" r=".24"/>
<circle cx="363.9" cy="211.1" r=".24"/>
<circle cx="363.9" cy="214.1" r=".24"/>
<circle cx="367.9" cy="211.1" r=".24"/>
<circle cx="367.9" cy="214.1" r=".24"/>
<circle cx="369.8" cy="217.2" r=".24"/>
<circle cx="369.8" cy="208" r=".24"/>
<circle cx="399.8" cy="217.8" r=".24"/>
<circle cx="405.7" cy="212.6" r=".24"/>
<circle cx="405.8" cy="211.6" r=".24"/>
<circle cx="405.8" cy="213.6" r=".24"/>
<circle cx="405.8" cy="212.6" r=".24"/>
</g>
<!-- layer: Border -->
<g fill="none" stroke="#000" stroke-width=".3">
<path d="M15 .1h-15v15M20 10.1h390v276.9h-390zM65 5.1v5M115 5.1v5M165 5.1v5M215 5.1v10M265 5.1v5M315 5.1v5M365 5.1v5M405 .1h15M15 52.9h5M410 52.9h5"/>
<path d="M15 100.7h5M410 100.7h5M15 148.6h10M405 148.6h10M15 196.4h5M410 196.4h5M15 244.2h5M410 244.2h5M0 282.1v14.9M65 287v5M115 287v5M165 287v5"/>
<path d="M215 282.1v9.9M265 287v5M315 287v5M365 287v5"/>
</g>
<!-- layer: TitleBlock -->
<path d="M230 240.1h180v46.9h-180zM230 250h180M254 240.1v9.9M288 240.1v46.9M349 240.1v46.9M288 260.1h122M349 277.1h61M359 277.1v9.9M395 277.1v9.9" fill="none" stroke="#000" stroke-width=".36"/>
<!-- layer: BOM -->
<g fill="none" stroke="#000" stroke-width=".3">
<path d="M95.1 18.4l-29.4 1.6M245 10.1h165v179.1h-165zM245 17.7h165M260 17.7v171.5M335 17.7v171.5M52.9 32.5l-12.1 3.5M95.2 35l-29.2 3.1M179.9 23.7l-26.7 3.8M183.4 34.3l-30.7 13.4M214.2 37.1l-18 2.2M245 25.4h165M245 33.1h165"/>
<path d="M58.7 45l36.4 2.8M65.8 51.7l29.7 10.7M194.4 47l20.2 7.3M195.1 54.2l21.1 22.9M245 40.7h165M245 48.4h165M245 56.1h165M65.1 62.8l30.7 15.6M245 69.4h165M38.2 100l4.3 5.2M64.2 92l31 6M152.7 96.9l24.6 11"/>
<path d="M193.7 86.9l22.5 23.9M245 81.8h165M245 89.5h165M245 97.2h165M79.4 107.8l16.8 11.1M153.2 112.7l13.1 2M245 104.8h165M245 112.5h165M64.5 121.9l34.6 33.4M96.5 126.3l-10.7 8.8M245 120.2h165M245 127.8h165"/>
<path d="M245 135.5h165M70 145l28.9 25.9M153.2 147.8l15.5 2.9M173.2 151.7l-20.2 24M176.8 154.8l-24.7 44M184.7 147.2l-33.3 75.9M203.3 154.6l14.8 35.5M210.1 146.1l5 2.9M245 143.2h165M245 150.8h165M245 158.5h165M42.4 166.6l10.6 3"/>
<path d="M67 167l30.5 6.7M98.1 178l-32.2 17.2M99.5 179.8l-34.4 39.8M184.2 170.4l-32 53.1M245 166.2h165M245 173.8h165M100.5 180.5l-35.9 64.7M245 181.5h165M183.3 200.3l-29.6 24.6M98.5 233.3l-32.1 22.6M154.1 232.4l29 19.7M182.5 226.3l-27.3 2.1"/>
<path d="M200.1 224.1l14.9 8.4M154.2 252.6l16.9 11.7M155.1 250.6l29.5 7.6"/>
<circle cx="101.4" cy="18.1" r="6.3"/>
<circle cx="34.8" cy="37.7" r="6.3"/>
<circle cx="101.4" cy="34.3" r="6.3"/>
<circle cx="147" cy="28.4" r="6.3"/>
<circle cx="220.5" cy="36.4" r="6.3"/>
<circle cx="101.4" cy="48.3" r="6.3"/>
<circle cx="147" cy="50.2" r="6.3"/>
<circle cx="220.5" cy="56.3" r="6.3"/>
<circle cx="101.4" cy="64.6" r="6.3"/>
<circle cx="34.3" cy="95.1" r="6.3"/>
<circle cx="101.4" cy="81.2" r="6.3"/>
<circle cx="101.4" cy="99.1" r="6.3"/>
<circle cx="147" cy="94.4" r="6.3"/>
<circle cx="220.5" cy="81.7" r="6.3"/>
<circle cx="147" cy="111.8" r="6.3"/>
<circle cx="220.5" cy="115.3" r="6.3"/>
<circle cx="101.4" cy="122.3" r="6.3"/>
<circle cx="103.6" cy="159.7" r="6.3"/>
<circle cx="147" cy="146.7" r="6.3"/>
<circle cx="220.5" cy="152.1" r="6.3"/>
<circle cx="36.4" cy="164.8" r="6.3"/>
<circle cx="103.6" cy="175" r="6.3"/>
<circle cx="149" cy="180.5" r="6.3"/>
<circle cx="220.5" cy="195.9" r="6.3"/>
<circle cx="149" cy="204.3" r="6.3"/>
<circle cx="103.6" cy="229.7" r="6.3"/>
<circle cx="148.9" cy="228.8" r="6.3"/>
<circle cx="220.5" cy="235.5" r="6.3"/>
<circle cx="149" cy="249" r="6.3"/>
</g>
<g fill="#000" stroke="#000" stroke-width=".3">
<path d="M52.7 31.9l3.5-.4-3.2 1.5zM62.3 20.2l3.4-.8 .1 1.2zM62.5 38.5l3.5-.9 .1 1.1zM179.8 23.1l3.5 .1-3.4 1zM183.2 33.8l3.4-.9-3 1.9zM192.7 39.7l3.4-1 .2 1.1zM55.2 44.7l3.6-.3-.1 1.2zM62.5 50.5l3.5 .7-.4 1.1zM191.1 45.9l3.4 .6-.3 1.1zM192.7 51.7l2.8 2.1-.9 .8zM62 61.2l3.3 1.1-.5 1zM60.7 91.4h3.6l-.2 1.2z"/>
<path d="M191.3 84.4l2.8 2.1-.8 .8zM42.1 105.6l.9-.7 1.7 3zM76.5 105.9l3.3 1.4-.7 1zM166.4 114.1l3.4 1.1-3.6 .1zM177.5 107.3l3 2-3.4-.9zM62 119.5l2.9 2-.8 .9zM85.4 134.6l.8 .9-3.1 1.8zM67.4 142.7l2.9 1.9-.7 .9zM168.8 150.1l3.3 1.2h-3.5zM172.8 151.3l2.7-2.3-1.8 3.1zM178.5 151.8l-1.2 3.3-1-.6zM186.2 144l-.9 3.5-1.1-.5z"/>
<path d="M202 151.4l1.9 3-1.1 .4zM207 144.3l3.3 1.3-.5 1zM53.1 169l3.2 1.5-3.5-.4zM63.5 166.3l3.6 .1-.3 1.2zM186 167.4l-1.3 3.3-1-.6zM62.8 196.9l2.8-2.2 .5 1.1zM182.9 199.8l3.1-1.8-2.3 2.7zM64.7 219.2l.9 .8-2.8 2.3zM182.5 225.7l3.5 .3-3.4 .9zM197 222.4l3.3 1.2-.5 1zM64.1 244.9l1 .6-2.3 2.7zM63.5 257.9l2.5-2.5 .7 1z"/>
<path d="M183.5 251.6l2.5 2.4-3.2-1.5zM184.8 257.6l3.2 1.4-3.5-.3zM171.5 263.8l2.5 2.5-3.2-1.5z"/>
</g>
<g font-size="7">
<text x="97.3" y="20.6">15</text>
<text x="142.9" y="30.9">15</text>
<text x="30.7" y="40.3">16</text>
<text x="97.3" y="36.8">13</text>
<text x="216.4" y="38.9">13</text>
<text x="97.3" y="50.8">14</text>
<text x="142.9" y="52.7">16</text>
<text x="216.4" y="58.9">14</text>
<text x="97.3" y="67.1">12</text>
<text x="99.5" y="83.7">2</text>
<text x="216.4" y="84.2">12</text>
<text x="30.5" y="97.6">20</text>
<text x="99.5" y="101.6">3</text>
<text x="142.9" y="96.9">18</text>
<text x="145.2" y="114.3">4</text>
<text x="218.6" y="117.8">2</text>
<text x="99.5" y="124.8">6</text>
<text x="145.1" y="149.2">9</text>
<text x="218.5" y="154.6">7</text>
<text x="33" y="167.4">21</text>
<text x="101.9" y="162.2">1</text>
<text x="101.6" y="177.6">5</text>
<text x="145.2" y="183">22</text>
<text x="218.5" y="198.4">8</text>
<text x="144.9" y="206.8">17</text>
<text x="99.9" y="232.2">11</text>
<text x="147" y="231.4">5</text>
<text x="217.1" y="238">21</text>
<text x="145.4" y="251.5">11</text>
<text x="289" y="270.6">Sword Exploded</text>
<text x="289" y="278.1">View</text>
</g>
<g font-size="4.9">
<text x="317.1" y="15.6">Parts List</text>
<text x="247.6" y="23.3">Item</text>
<text x="285.7" y="23.3">Part Name</text>
<text x="360.2" y="22.8">Description</text>
<text x="251.3" y="30.4">1</text>
<text x="261.1" y="30.4">Handle Upper</text>
<text x="251.2" y="38.1">2</text>
<text x="261.1" y="38.1">Handle Lower</text>
<text x="251.1" y="45.7">3</text>
<text x="261.1" y="45.7">Handle Insert</text>
<text x="336.1" y="45.7">Print 2</text>
<text x="251.2" y="53.4">4</text>
<text x="261.1" y="53.5">Button Cap</text>
<text x="251.1" y="61.1">5</text>
<text x="261.1" y="61.1">Blade</text>
<text x="336.5" y="61.1">Assembled From Part 1-5, Print</text>
<text x="336.4" y="66.9">Transparent</text>
<text x="251.1" y="74.4">6</text>
<text x="261.2" y="74.4">Guard Half</text>
<text x="336.5" y="74.4">Assembled From Parts 1-2, print</text>
<text x="336.3" y="80.3">2 of each</text>
<text x="251.1" y="86.8">7</text>
<text x="261.2" y="86.9">Gem Cap</text>
<text x="251.1" y="94.5">8</text>
<text x="261.2" y="94.6">Gem Support</text>
<text x="251.1" y="102.2">9</text>
<text x="261.2" y="102.2">Gem Switch Cap</text>
<text x="249.9" y="109.9">11</text>
<text x="261.1" y="109.8">Blade Tip</text>
<text x="336.1" y="109.8">Print Transparent</text>
<text x="249.6" y="117.5">12</text>
<text x="261.1" y="117.5">Pommel Handle Mount</text>
<text x="249.6" y="125.2">13</text>
<text x="261.1" y="125.2">Pommel Middle Cap</text>
<text x="249.6" y="132.8">14</text>
<text x="261.1" y="132.9">Pommel Slide Insert</text>
<text x="336.1" y="132.8">Print 2</text>
<text x="249.6" y="140.5">15</text>
<text x="261.1" y="140.6">Pommel End Cap</text>
<text x="249.6" y="148.2">16</text>
<text x="261.1" y="148.2">Pommel Button</text>
<text x="249.6" y="155.9">17</text>
<text x="261.2" y="155.9">Gem Inset Ring</text>
<text x="336.1" y="155.9">Print 2</text>
<text x="249.6" y="163.5">18</text>
<text x="261.1" y="163.5">Button Molding</text>
<text x="336.1" y="163.5">Print 2</text>
<text x="249.8" y="171.2">20</text>
<text x="261.2" y="171.2">Guard Half 2</text>
<text x="336.3" y="171.2">Same Part a Guard Half</text>
<text x="250.1" y="178.8">21</text>
<text x="261.3" y="178.9">3/8&quot; Square Wood Dowel</text>
<text x="336.1" y="178.8">Not Printed</text>
<text x="249.8" y="186.5">22</text>
<text x="261.2" y="186.6">Gem Switch Mount</text>
<text x="289" y="248.5">Splat238</text>
<text x="326.2" y="248.5">8/21/2020</text>
<text x="399.1" y="285.7">1/1</text>
</g>
<g font-size="3.5">
<text x="39" y="8.8">1</text>
<text x="88.8" y="8.8">2</text>
<text x="138.8" y="8.8">3</text>
<text x="188.7" y="8.8">4</text>
<text x="238.8" y="8.8">5</text>
<text x="288.7" y="8.8">6</text>
<text x="338.8" y="8.8">7</text>
<text x="388.8" y="8.8">8</text>
<text x="16.4" y="30.2">A</text>
<text x="411.4" y="30.2">A</text>
<text x="16.2" y="78">B</text>
<text x="411.2" y="78">B</text>
<text x="16.2" y="125.9">C</text>
<text x="411.2" y="125.9">C</text>
<text x="16.2" y="173.7">D</text>
<text x="411.2" y="173.7">D</text>
<text x="16.2" y="221.6">E</text>
<text x="411.2" y="221.6">E</text>
<text x="16.2" y="269.4">F</text>
<text x="411.2" y="269.4">F</text>
<text x="39" y="290.8">1</text>
<text x="88.8" y="290.8">2</text>
<text x="138.8" y="290.8">3</text>
<text x="188.7" y="290.8">4</text>
<text x="238.8" y="290.8">5</text>
<text x="288.7" y="290.8">6</text>
<text x="338.8" y="290.8">7</text>
<text x="388.8" y="290.8">8</text>
</g>
<g font-size="2.5">
<text x="231" y="242.9">Dept.</text>
<text x="255" y="242.9">Technical reference</text>
<text x="289" y="242.9">Created by</text>
<text x="350" y="242.9">Approved by</text>
<text x="289" y="252.8">Document type</text>
<text x="350" y="252.8">Document status</text>
<text x="289" y="262.9">Title</text>
<text x="350" y="262.9">DWG No.</text>
<text x="350" y="279.9">Rev.</text>
<text x="360" y="279.9">Date of issue</text>
<text x="396" y="279.9">Sheet</text>
</g>
</svg>
